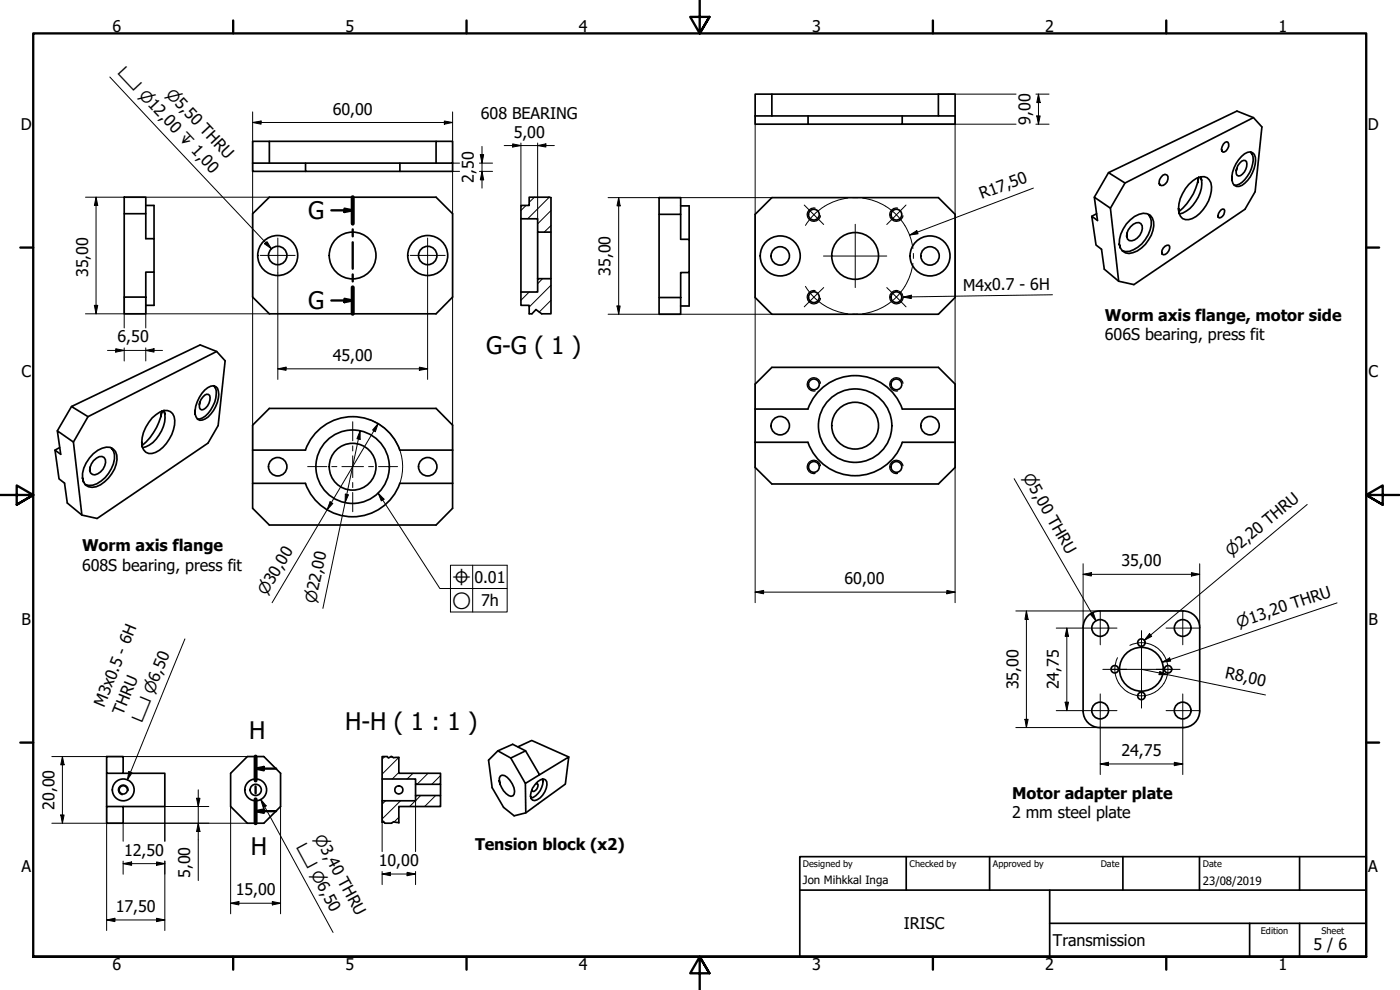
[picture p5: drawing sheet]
<svg xmlns="http://www.w3.org/2000/svg" width="420mm" height="297mm" viewBox="0 0 420 297" stroke-linecap="round" stroke-linejoin="round" font-family="sans-serif">
<!-- layer: Hatch (ISO) -->
<g fill="none" stroke="#000" stroke-width=".3">
<path d="M160.4 59.2l-1.6 1.5M164.8 59.2l-6.4 6.4M157.9 61.6l-1.6 1.6M165.4 67.7l-2.1 1.9M165.4 63.2l-4 4M158.8 87.6l-2.5 2.5M162.8 83.6l-1.4 1.5M165.4 90.1l-3.6 3.5M165.4 85.6l-6.6 6.5M115.5 227l-.8 .8M119.7 231.8l-2 1.9M119.7 227.3l-5 5"/>
<path d="M124 232l-1.8 1.7M126.2 238.7l-1.5 1.6M128.5 232l-3.3 3.3M130.7 238.7l-3.3 3.3M132.2 232.7l-2.6 2.6M115.7 240.3l-1 1M119.7 245.2l-1.4 1.4M120.2 240.3l-5.5 5.4M124.7 240.3l-1.8 1.7M132.2 241.7l-.3 .3"/>
</g>
<!-- layer: Visible (ISO) -->
<g fill="none" stroke="#000" stroke-width=".51">
<path d="M226.6 34.8v-6.6h5v6.6M226.6 34.8v2.5h15.9M226.6 34.8h55M231.6 28.2h50M242.5 34.8v2.5h28.3v-2.5M281.6 28.2h5v6.6h-5zM286.6 34.8v2.5h-15.8M376.2 35.3l-38.6 19.6M37.3 59.2h6.5v4.9h-6.5zM75.8 48.9v-6.5h5v6.5M75.8 48.9v2.5h15.9M75.8 48.9h55.1"/>
<path d="M80.8 42.4h50.1M91.7 48.9v2.5h28.3v-2.5M130.9 42.4h4.9v6.5h-4.9zM135.8 48.9v2.5h-15.8M164.8 59.2h-6v2.4h-2.5v4h5.1v4h4v-10.3M197.8 59.3h6.5v5h-6.5zM332.7 51.8l38.5-18.5 5 2 2.5 2.8-2 19.4-3.1 5.3-33.3 22.6-4.6-1-4.3-3.6-.8-6-1.7-1.3-1.2-8.6 1.7 1.3-1-7 4.8 3.3 4.4-7.6zM332.7 51.8l-4.3 7.4M347.9 54.8a2.74 2.74 0 0 1 1.7-2.5l.6 .2a2.1 2.1 0 0 1-1.7 3.2l-.5-.3-.1-.6 .1 .6M359.4 54.8l.3-1.6a16.4 16.4 0 0 1-5.9 10.3M360.6 54.1l-.2-1a9.7 9.7 0 0 1-6.5 11.1M366.6 44.7a2.39 2.39 0 0 1 1.6-2.2 1.34 1.34 0 0 1 .2 2.1l-.4 .7-1 .3-.3-.3-.1-.6 .1 .6"/>
<path d="M369.7 53a9.4 9.4 0 0 1 4.7-7.3 1.92 1.92 0 0 1 2 .5 1.92 1.92 0 0 1 .4 2 8.8 8.8 0 0 1-4.9 7.7 1.75 1.75 0 0 1-2.1-1.7l-.1-1.2 .1 1.2M371.2 50.6l-.2 .9a3.8 3.8 0 0 1 2.3-3.4l.5 .1a2.57 2.57 0 0 1-.4 3.4 1.63 1.63 0 0 1-2.1 1l-.3-1.1M375.8 46.2l-.5-.6a5.5 5.5 0 0 1-.2 6.1 7.6 7.6 0 0 1-3.9 3.8h-.8M37.3 64.1v25M43.8 64.1v7.5h2.4v10h-2.4v7.5M43.8 61.6h2.4v10M75.8 64.1l5-4.9h50.1l4.9 4.9v25l-4.9 5.1h-50.1l-5-5.1zM156.3 65.6v22M161.4 69.6v14M165.4 69.6v14M197.8 64.3v25M204.3 64.3v7.5h2.5v10h-2.5v7.5"/>
<path d="M204.3 61.8h2.5v10M226.6 64.3l5-5h50l5 5v25l-5 5h-50l-5-5zM329.1 64.1l-1.4 .8M333.2 62.5l2.5 21.9M335.9 73.3a9.5 9.5 0 0 1 7.2-9.3 2.96 2.96 0 0 1 3.2 3.7 9.4 9.4 0 0 1-7.5 8.4 2.92 2.92 0 0 1-2.9-2.8l.3 1.1M338.2 70l-.1 1a4.2 4.2 0 0 1 3.7-4.2 1.87 1.87 0 0 1 .8 2.8 3.7 3.7 0 0 1-3.7 2.6l-.5-.5-.3-.7M345.2 65.1l-.6-.9a4.6 4.6 0 0 1 .6 4.7 9.6 9.6 0 0 1-6.2 6.5l-1.2 .1-1.1-.3M348.7 75.8a2.13 2.13 0 0 1 2.1-2.2 2.05 2.05 0 0 1-1.6 2.8l-.4-.2-.1-.4 .1 .4M353.7 62.6a10.6 10.6 0 0 1 6.6-9.5 2.67 2.67 0 0 1 3.3 3 11.2 11.2 0 0 1-5.8 9.5 2.75 2.75 0 0 1-3-.1 2.75 2.75 0 0 1-1.1-2.9l.1 1.3M365.6 64.7a1.96 1.96 0 0 1 1.7-1.9 1.92 1.92 0 0 1-1.3 2.6l-.4-.2v-.5v.5M37.3 89.1h6.5v5.1h-6.5zM46.2 81.6v10h-2.4"/>
<path d="M159.6 94.2h-.8v-2.6h-2.5v-4h5.1v-4h4v10.6h-2.8M197.8 89.3h6.5v5h-6.5zM206.8 81.8v10h-2.5M64.6 116.4l-.4-.7a5.9 5.9 0 0 1-.3 6.1 5.5 5.5 0 0 1-4.7 3.9M65 105.5l-38.6 19.5M226.6 115.2l5-5h50l5 5v25.1l-5 4.9h-50l-5-4.9zM17.9 134.3l-1.4 .8M21.5 122l38.6-18.5 4.9 2 2.6 2.8-2.1 19.4-3.1 5.3-33.3 22.6-4.5-1.1-4.4-3.6-.8-5.9-1.7-1.3-1.2-8.6 1.7 1.2-1-7 4.8 3.3 4.4-7.6zM21.5 122l-4.3 7.3M22 132.6l2.6 21.9M34 135.2l-.6-.8a5.1 5.1 0 0 1 0 6.2 8.2 8.2 0 0 1-6.8 5.1l-1.1-.4M42.5 132.8a10.8 10.8 0 0 1 6.6-9.6 2.74 2.74 0 0 1 3.4 3 11.4 11.4 0 0 1-5.8 9.5 2.78 2.78 0 0 1-3.1-.1 2.78 2.78 0 0 1-1.1-2.8l.2 1.2"/>
<path d="M48.3 125l.3-1.6a16.9 16.9 0 0 1-6 10.3M49.5 124.2l-.3-1a9.8 9.8 0 0 1-6.4 11.2M58.5 123.2a9.4 9.4 0 0 1 4.7-7.3 1.65 1.65 0 0 1 2.3 1.4 9.1 9.1 0 0 1-4 8.4 1.81 1.81 0 0 1-1.9 .3 1.81 1.81 0 0 1-1.1-1.7v-1.1v1.1M59.9 120.8l-.1 .8a3.9 3.9 0 0 1 2.2-3.3h.5a2.08 2.08 0 0 1 .2 2.7 3.1 3.1 0 0 1-2.1 2l-.5-.2-.2-.4-.1-.8M75.8 127.6l5-5.1h50.1l4.9 5.1v24.9l-4.9 5h-50.1l-5-5zM120 135a15 15 0 0 0-14.2-10 15 15 0 0 0-14.1 10l-15.9 .1M120 135.1h15.8M226.6 132.7h15.9a15 15 0 0 0 14.1 10 15 15 0 0 0 14.2-10h15.8M226.6 122.7h15.9M242.5 122.7a15 15 0 0 1 14.1-10 15 15 0 0 1 14.2 10h15.8M24.8 143.4a9.5 9.5 0 0 1 7.1-9.2 3 3 0 0 1 3.2 3.7 10.3 10.3 0 0 1-6.2 8.1 2.95 2.95 0 0 1-4.1-2.6l.3 1.2M27.1 140.2l-.2 .9a4.2 4.2 0 0 1 3.7-4.1 1.83 1.83 0 0 1 .8 2.7 4.3 4.3 0 0 1-3 2.8l-.7-.1-.5-.5-.3-.8"/>
<path d="M75.8 145h15.9a15 15 0 0 0 14.1 10.1 15 15 0 0 0 14.2-10.1M120 145h15.8M355.1 183.3a5 5 0 0 1 4.9 5v25M355.1 183.3h-25.1a5 5 0 0 0-4.9 5v25M325.1 213.3a5 5 0 0 0 4.9 5h25.1M360 213.3a5 5 0 0 1-4.9 5M32 227h5v5h-5zM32 232v10M37 232h12.5v10h-12.5M69.2 232l5-5h5l5 5v10l-5 5h-5l-5-5zM114.7 233.7v6.6M116.2 227h-1.5v6.7h10v1.6h7.5v-3.3h-12.5v-4.7"/>
<path d="M124.7 235.3v3.4M132.2 235.3v3.4M149.4 225.3l3.9 2.1M149.9 234.2v-.8l.3-.6 .5-.2a4.6 4.6 0 0 1 3.5 3.7l.2 1.1-.4 1.3a2.51 2.51 0 0 1-2.9-1.4l-1-2-.2-1.1 .2 1.1M153.3 227.4l4.4-2.1 4.2 7.2-4.2 2.6zM155.4 224.1l4.2-1.9 11.1 4.9M157.7 235.1l.1 8.8M157.7 225.3l-3.8-2-4.5 2-2.8 2.8 1.1 8.2 3.4 5.9 3.2 2.6 3.5-.9 11.9-8.6 1-8.2-8.8 5.4M159.2 238.7a5.6 5.6 0 0 1 3.9-5l.6 .3a3.2 3.2 0 0 1-.2 3.5 4.6 4.6 0 0 1-3 2.7l-.7-.1-.4-.5-.2-.9 .2 .9M161.2 235.1h-.4h.4a1.61 1.61 0 0 1-1.4 2.3l-.2-.4M162.9 234.5l-.1-.8a5.2 5.2 0 0 1-3.5 5.7M32 242h5v5h-5z"/>
<path d="M114.7 246.7v-6.4h10v-1.6h7.5v3.3h-12.5v4.9M115.5 247h2"/>
<circle cx="83.3" cy="76.7" r="2.76"/>
<circle cx="83.3" cy="76.7" r="6"/>
<circle cx="105.8" cy="76.7" r="7"/>
<circle cx="128.4" cy="76.7" r="2.76"/>
<circle cx="128.4" cy="76.7" r="6"/>
<circle cx="234.2" cy="76.8" r="2.76"/>
<circle cx="234.2" cy="76.8" r="6"/>
<circle cx="244.3" cy="64.4" r="1.62"/>
<circle cx="256.6" cy="76.8" r="7"/>
<circle cx="269" cy="64.4" r="1.62"/>
<circle cx="279.1" cy="76.8" r="2.76"/>
<circle cx="279.1" cy="76.8" r="6"/>
<circle cx="244.3" cy="89.2" r="1.62"/>
<circle cx="269" cy="89.2" r="1.62"/>
<circle cx="244.3" cy="115.3" r="1.62"/>
<circle cx="269" cy="115.3" r="1.62"/>
<circle cx="234.2" cy="127.7" r="2.76"/>
<circle cx="256.6" cy="127.7" r="11"/>
<circle cx="256.6" cy="127.7" r="7"/>
<circle cx="279.1" cy="127.7" r="2.76"/>
<circle cx="83.3" cy="140" r="2.76"/>
<circle cx="105.8" cy="140" r="11"/>
<circle cx="105.8" cy="140" r="7"/>
<circle cx="128.4" cy="140" r="2.76"/>
<circle cx="244.3" cy="140.1" r="1.62"/>
<circle cx="269" cy="140.1" r="1.62"/>
<circle cx="330.2" cy="188.4" r="2.51"/>
<circle cx="342.6" cy="192.8" r="1.11"/>
<circle cx="354.9" cy="188.4" r="2.51"/>
<circle cx="330.2" cy="213.2" r="2.51"/>
<circle cx="334.5" cy="200.8" r="1.11"/>
<circle cx="342.5" cy="200.8" r="6.6"/>
<circle cx="342.6" cy="208.8" r="1.11"/>
<circle cx="350.6" cy="200.8" r="1.11"/>
<circle cx="354.9" cy="213.2" r="2.51"/>
<circle cx="37" cy="237" r="1.24"/>
<circle cx="37" cy="237" r="3.3"/>
<circle cx="76.7" cy="237" r="1.68"/>
<circle cx="76.7" cy="237" r="3.3"/>
<circle cx="119.7" cy="237" r="1.24"/>
</g>
<!-- layer: Break Line (ISO) -->
<path d="M164.8 59.2l.6 .1M159.6 94.2l1.2-1.3 1.8 1.3M116.2 227l.4 .4 .7-.4 .8 .3h1.6M114.7 246.7l.4-.3 .4 .6M119.7 246.9l-1.6-.3-.6 .4" fill="none" stroke="#000" stroke-width=".51"/>
<!-- layer: Visible Narrow (ISO) -->
<path d="M244.6 62.4a2 2 0 0 0-2.3 1.7 2 2 0 0 0 1.6 2.3 2 2 0 0 0 2.3-1.6M269.4 62.4a2 2 0 0 0-2.4 1.7 2 2 0 0 0 1.7 2.3 2 2 0 0 0 2.3-1.6M244.6 87.2a2 2 0 0 0-2.3 1.6 2 2 0 0 0 1.6 2.3 2 2 0 0 0 2.3-1.6M269.4 87.2a2 2 0 0 0-2.4 1.6 2 2 0 0 0 1.7 2.3 2 2 0 0 0 2.3-1.6M246.2 115a2 2 0 0 0-2.3-1.6 2 2 0 0 0-1.6 2.3 2 2 0 0 0 2.3 1.6M271 115a2 2 0 0 0-2.3-1.6 2 2 0 0 0-1.7 2.3 2 2 0 0 0 2.4 1.6M246.2 139.8a2 2 0 0 0-2.3-1.7 2 2 0 0 0-1.6 2.3 2 2 0 0 0 2.3 1.7M271 139.8a2 2 0 0 0-2.3-1.7 2 2 0 0 0-1.7 2.3 2 2 0 0 0 2.4 1.7M38.5 237.3a1.49 1.49 0 0 0-1.3-1.8 1.49 1.49 0 0 0-1.7 1.2 1.49 1.49 0 0 0 1.2 1.8" fill="none" stroke="#000" stroke-width=".38"/>
<!-- layer: Visible (ISO) -->
<circle cx="117.3" cy="227" r=".25" fill="#000"/>
<!-- layer: Section Line (ISO) -->
<g fill="none" stroke="#000" stroke-width=".7">
<path d="M105.9 59.2v7.9M99.4 63.1h6.5M103.4 62.6l2.5 .5-2.5 .5zM105.9 68.8v2.1M105.9 72.7v7.9M99.4 90.2h6.5M103.4 89.6l2.5 .6-2.5 .5zM105.9 82.3v2.1M105.9 86.2v8M76.7 230.6l2.5-.5v1zM76.7 227v7.2M76.7 236v2"/>
<path d="M76.7 239.8v7.2M76.7 230.6h6.2M76.7 243.4l2.5-.5v1zM76.7 243.4h6.2"/>
</g>
<path d="M105.9 59.2v7.9M105.9 86.2v8M76.7 227v7.2M76.7 239.8v7.2" fill="none" stroke="#000" stroke-width="1.2"/>
<g fill="#000">
<path d="M103.4 62.6l2.5 .5-2.5 .5z" fill-rule="evenodd"/>
<path d="M103.4 89.6l2.5 .6-2.5 .5z" fill-rule="evenodd"/>
<path d="M76.7 230.6l2.5-.5v1z" fill-rule="evenodd"/>
<path d="M76.7 243.4l2.5-.5v1z" fill-rule="evenodd"/>
</g>
<!-- layer: Border (ISO) -->
<g fill="none" stroke="#000" stroke-width=".7">
<path d="M70 6.1v3.9M140 6.1v3.9M210 0v10l-2.9-4.9h5.8l-2.9 4.9 2.9-4.9M280 6.1v3.9M350 6.1v3.9M6.1 74.3h3.9M410 74.3h3.9M0 148.5h10l-5-2.8v5.7l5-2.9-5 2.9M420 148.5h-10l5-2.8v5.7l-5-2.9 5 2.9M6.1 222.8h3.9M410 222.8h3.9M10 287.1v-277.1h400v277.1h-400h400"/>
<path d="M70 287.1v3.8M140 287.1v3.8M212.9 292l-2.9-4.9 2.9 4.9h-5.8l2.9-4.9v9.9M280 287.1v3.8M350 287.1v3.8"/>
</g>
<!-- layer: Title (ISO) -->
<path d="M240 257h170v30.1h-170zM272 257v10.1M297 257v10.1M337 257v10.1M360 257v10.1M390 257v10.1M240 267.1h170M315 277h95M315 267.1v20M375 277v10.1M390 277v10.1" fill="none" stroke="#000" stroke-width=".51"/>
<!-- layer: Dimension (ISO) -->
<g fill="none" stroke="#000" stroke-width=".3">
<path d="M75.8 36.8l2.6-.5v1zM75.8 36.8h60M75.8 33.6v111.4M133.3 36.3l2.5 .5-2.5 .5zM135.8 33.6v111.4M226.6 34.8v146M270.8 37.3h34.1M281.6 28.2h23.3M286.6 34.8v146M310.9 28.2h3.9M310.9 37.3h3.9M311.1 34.8h1.1l-.5 2.5z"/>
<path d="M311.7 28.2l.5 2.6h-1.1zM311.7 28.2v9.1M25.7 59.2h55.1M28.8 59.2l.5 2.4h-1zM28.8 59.2v35M135.8 51.4h2.1M135.8 48.9h2.1M143.9 51.4h3.9M143.9 48.9h3.9M144.1 46.4h1.1l-.5 2.5zM144.7 51.4l.5 2.6h-1.1zM144.7 43.9v12.5"/>
<path d="M151.3 43.7h15.1M153.9 43.2l2.4 .5-2.4 .4zM156.3 42.9v18.7M161.4 43.7l2.4-.5v.9zM161.4 42.9v22.7M182.5 59.3h49.1M185.7 59.3l.4 2.5h-.9zM185.7 59.3v35M310.1 56.4l-37.1 14.1M273 70.5l2.1-1.3 .4 1zM25.7 94.2h55.1M28.3 91.6h1l-.5 2.6z"/>
<path d="M37.3 89.1v9.3M43.8 89.1v9.3M83.4 81.9v31.9M128.3 81.9v31.9M182.5 94.3h49.1M185.2 91.8h.9l-.4 2.5zM32.3 105.1h16.5M34.7 104.6l2.6 .5-2.6 .5zM37.3 104.4v3.9M43.8 105.1l2.4-.5v1zM43.8 104.4v3.9M83.4 110.7l2.5-.5v.9z"/>
<path d="M83.4 110.7h44.9M125.9 110.2l2.4 .5-2.4 .4zM108.1 129.3v2.5l-1-.2zM108.1 129.3l-11.2 53.2M110.6 125.8a15 15 0 0 1 9.4 19.2M113.5 127.1l-.9 2.4-.8-.5zM113.5 127.1l-31.8 53.7M99.1 150.5l.8 .6-1.7 1.9zM103.6 148.3l1 .1-1 2.4zM226.6 177.7l2.6-.5v1zM226.6 177.7h60M284.2 177.2l2.4 .5-2.4 .5z"/>
<path d="M325.1 172.3l2.4-.5v1zM325.1 172.3h34.9M325.1 169.1v19.2M357.6 171.8l2.4 .5-2.4 .5zM360 169.1v19.2M304.9 183.3h25.2M308 183.3l.5 2.6h-.9zM308 183.3v35M317 188.5h8.2M320.2 188.5l.5 2.4h-1zM320.2 188.5v24.7M304.9 218.3h25.2"/>
<path d="M307.6 215.8h.9l-.5 2.5zM317 213.2h8.2M319.7 210.7h1l-.5 2.5zM330.2 218.2v14.2M342.6 200.8l37.2 7.7M348 201.5l2.4 .9h-2.5zM355 218.2v14.2M15.6 227h58.6M18.7 227l.5 2.5h-1zM18.7 227v20M59 239.5h1l-.5 2.5zM59.5 237v27.2"/>
<path d="M330.2 229.2l2.5-.5v1zM330.2 229.2h24.8M352.4 228.7l2.6 .5-2.6 .5zM15.6 247h58.6M18.2 244.5h1l-.5 2.5zM32 242v37.2M37 259.1l2.5-.5v1zM37 259.1h12.5M37 247v5.4M37 258.4v3.9M47 258.6l2.5 .5-2.5 .5zM49.5 258.4v20.8"/>
<path d="M59.5 247l.5 2.5h-1zM62.7 242h-13.2v10.4M69.2 242v32.2M84.2 242v32.2M114.7 240.3v15.2M124.7 240.3v15.2M32 276l2.5-.5v1zM32 276h17.5M47 275.5l2.5 .5-2.5 .5zM69.2 271l2.5-.5v1zM69.2 271h15M81.7 270.5l2.5 .5-2.5 .5z"/>
<path d="M114.7 262.2l2.5-.5v1zM114.7 262.2h10M114.7 261.5v3.9M122.2 261.7l2.5 .5-2.5 .5zM124.7 261.5v3.9"/>
</g>
<g fill="#000">
<path d="M75.8 36.8l2.6-.5v1z" fill-rule="evenodd"/>
<path d="M133.3 36.3l2.5 .5-2.5 .5z" fill-rule="evenodd"/>
<path d="M311.1 34.8h1.1l-.5 2.5z" fill-rule="evenodd"/>
<path d="M311.7 28.2l.5 2.6h-1.1z" fill-rule="evenodd"/>
<path d="M144.1 46.4h1.1l-.5 2.5z" fill-rule="evenodd"/>
<path d="M144.7 51.4l.5 2.6h-1.1z" fill-rule="evenodd"/>
<path d="M153.9 43.2l2.4 .5-2.4 .4z" fill-rule="evenodd"/>
<path d="M161.4 43.7l2.4-.5v.9z" fill-rule="evenodd"/>
<path d="M28.8 59.2l.5 2.4h-1z" fill-rule="evenodd"/>
<path d="M185.7 59.3l.4 2.5h-.9z" fill-rule="evenodd"/>
<path d="M273 70.5l2.1-1.3 .4 1z" fill-rule="evenodd"/>
<path d="M28.3 91.6h1l-.5 2.6z" fill-rule="evenodd"/>
<path d="M185.2 91.8h.9l-.4 2.5z" fill-rule="evenodd"/>
<path d="M34.7 104.6l2.6 .5-2.6 .5z" fill-rule="evenodd"/>
<path d="M43.8 105.1l2.4-.5v1z" fill-rule="evenodd"/>
<path d="M83.4 110.7l2.5-.5v.9z" fill-rule="evenodd"/>
<path d="M125.9 110.2l2.4 .5-2.4 .4z" fill-rule="evenodd"/>
<path d="M108.1 129.3v2.5l-1-.2z" fill-rule="evenodd"/>
<path d="M113.5 127.1l-.9 2.4-.8-.5z" fill-rule="evenodd"/>
<path d="M99.1 150.5l.8 .6-1.7 1.9z" fill-rule="evenodd"/>
<path d="M103.6 148.3l1 .1-1 2.4z" fill-rule="evenodd"/>
<path d="M226.6 177.7l2.6-.5v1z" fill-rule="evenodd"/>
<path d="M284.2 177.2l2.4 .5-2.4 .5z" fill-rule="evenodd"/>
<path d="M325.1 172.3l2.4-.5v1z" fill-rule="evenodd"/>
<path d="M357.6 171.8l2.4 .5-2.4 .5z" fill-rule="evenodd"/>
<path d="M308 183.3l.5 2.6h-.9z" fill-rule="evenodd"/>
<path d="M320.2 188.5l.5 2.4h-1z" fill-rule="evenodd"/>
<path d="M307.6 215.8h.9l-.5 2.5z" fill-rule="evenodd"/>
<path d="M319.7 210.7h1l-.5 2.5z" fill-rule="evenodd"/>
<path d="M348 201.5l2.4 .9h-2.5z" fill-rule="evenodd"/>
<path d="M18.7 227l.5 2.5h-1z" fill-rule="evenodd"/>
<path d="M59 239.5h1l-.5 2.5z" fill-rule="evenodd"/>
<path d="M330.2 229.2l2.5-.5v1z" fill-rule="evenodd"/>
<path d="M352.4 228.7l2.6 .5-2.6 .5z" fill-rule="evenodd"/>
<path d="M18.2 244.5h1l-.5 2.5z" fill-rule="evenodd"/>
<path d="M37 259.1l2.5-.5v1z" fill-rule="evenodd"/>
<path d="M47 258.6l2.5 .5-2.5 .5z" fill-rule="evenodd"/>
<path d="M59.5 247l.5 2.5h-1z" fill-rule="evenodd"/>
<path d="M32 276l2.5-.5v1z" fill-rule="evenodd"/>
<path d="M47 275.5l2.5 .5-2.5 .5z" fill-rule="evenodd"/>
<path d="M69.2 271l2.5-.5v1z" fill-rule="evenodd"/>
<path d="M81.7 270.5l2.5 .5-2.5 .5z" fill-rule="evenodd"/>
<path d="M114.7 262.2l2.5-.5v1z" fill-rule="evenodd"/>
<path d="M122.2 261.7l2.5 .5-2.5 .5z" fill-rule="evenodd"/>
</g>
<!-- layer: Center Mark (ISO) -->
<g fill="none" stroke="#000" stroke-width=".3">
<path d="M78.1 76.6h10.5M83.4 71.4v10.5M123.1 76.6h10.5M128.3 71.4v10.5M241.4 61.5l5.8 5.9M247.1 76.8h19M256.7 67.3v19M271.9 61.5l-5.8 5.9M247.2 86.3l-5.8 5.8M266.1 86.3l5.8 5.8M105.9 126.5v5.8M105.9 133.8v1.5"/>
<path d="M105.9 136.8v6.5M92.3 140h5.8M99.6 140h1.5M102.6 140h6.5M105.9 144.8v1.5M105.9 147.8v5.7M110.6 140h1.5M113.6 140h5.7M325.2 188.5h10M330.2 183.4v10.1M342.6 191.8v18.1M342.6 189.2v7.3"/>
<path d="M349.9 188.5h10M355 183.4v10.1M325.2 213.2h10M330.2 208.2v10M331 200.8h7.1M333.4 200.8h18.3M342.6 205.2v7.3M347 200.8h7.1M349.9 213.2h10M355 208.2v10"/>
</g>
<!-- layer: Symbol (ISO) -->
<g fill="none" stroke="#000" stroke-width=".3">
<path d="M33 23.1l48.5 51.6M79.4 73.1l.7-.6 1.4 2.2zM269 87.2a2 2 0 0 1 2 2.3M271 89.1l2.5-.5v1zM315.8 88.4l-44.8 .7M113.5 147.9l1.8 1.9-.9 .5zM113.5 147.9l18.5 28.7h20.2v7h-17v-14h17v7M304.4 143.6l24.5 42.7M392.3 151.4l-48.9 40.7M141.9 169.6v14M55.5 191.7l-17.3 42.3M327.3 184.4l.8-.5 .8 2.4z"/>
<path d="M345 190.1l.6 .8-2.2 1.2zM348.8 198.7l2.2-1.3 .3 1zM401.3 180.9l-52.5 17.8M38.7 231.5l.9 .4-1.4 2.1zM78.2 239.8l1.7 2-.9 .5zM78.2 239.8l21.7 40"/>
</g>
<g fill="#000">
<path d="M79.4 73.1l.7-.6 1.4 2.2z" fill-rule="evenodd"/>
<path d="M271 89.1l2.5-.5v1z" fill-rule="evenodd"/>
<path d="M113.5 147.9l1.8 1.9-.9 .5z" fill-rule="evenodd"/>
<path d="M327.3 184.4l.8-.5 .8 2.4z" fill-rule="evenodd"/>
<path d="M345 190.1l.6 .8-2.2 1.2z" fill-rule="evenodd"/>
<path d="M348.8 198.7l2.2-1.3 .3 1z" fill-rule="evenodd"/>
<path d="M38.7 231.5l.9 .4-1.4 2.1z" fill-rule="evenodd"/>
<path d="M78.2 239.8l1.7 2-.9 .5z" fill-rule="evenodd"/>
</g>
<!-- layer: Centerline (ISO) -->
<path d="M254.4 59.4a17.5 17.5 0 0 0-12.7 8.2M255.9 59.3h1.5M258.9 59.4a17.5 17.5 0 0 1 15.1 15.1M274 79a17.5 17.5 0 0 1-15.1 15.1M274.1 76v1.5M241.7 85.9a17.5 17.5 0 0 0 12.7 8.2M255.9 94.3h1.5M339.1 193.6a8 8 0 0 1 11.3 6 8 8 0 0 1-9 9.1 8 8 0 0 1-6-11.4" fill="none" stroke="#000" stroke-width=".3"/>
<g font-size="7.2">
<text x="92.5" y="65.8">G</text>
<text x="92.5" y="92.8">G</text>
<text x="145.9" y="106.3">G-G ( 1 )</text>
<text x="74.7" y="221.6">H</text>
<text x="103.6" y="219.1">H-H ( 1 : 1 )</text>
<text x="75.2" y="256.5">H</text>
</g>
<g font-size="4.8">
<text x="33.7" y="9.6">6</text>
<text x="103.7" y="9.6">5</text>
<text x="173.7" y="9.6">4</text>
<text x="243.7" y="9.6">3</text>
<text x="313.7" y="9.6">2</text>
<text x="383.7" y="9.6">1</text>
<text x="99.9" y="34.4">60,00</text>
<text x="144.3" y="35.7">608 BEARING</text>
<text x="6.2" y="38.9">D</text>
<text x="154.2" y="41.3">5,00</text>
<text x="309.2" y="37.5" transform="rotate(-90 309.2 37.5)">9,00</text>
<text x="410.5" y="38.9">D</text>
<text x="142.2" y="54.8" transform="rotate(-90 142.2 54.8)">2,50</text>
<text x="294.6" y="59.7" transform="rotate(-21 294.6 59.7)">R17,50</text>
<text x="26.5" y="83.1" transform="rotate(-90 26.5 83.1)">35,00</text>
<text x="183.3" y="82.8" transform="rotate(-90 183.3 82.8)">35,00</text>
<text x="289.1" y="87.2" transform="rotate(-1 289.1 87.2)">M4x0.7 - 6H</text>
<text x="331.6" y="96.2">Worm axis flange, motor side</text>
<text x="331.6" y="102">606S bearing, press fit</text>
<text x="35.3" y="102.7">6,50</text>
<text x="6.4" y="113.1">C</text>
<text x="99.9" y="108.3">45,00</text>
<text x="410.7" y="113.1">C</text>
<text x="24.6" y="165.4">Worm axis flange</text>
<text x="24.6" y="171.2">608S bearing, press fit</text>
<text x="336.6" y="169.9">35,00</text>
<text x="142.4" y="174.9">0.01</text>
<text x="253.5" y="175.2">60,00</text>
<text x="144.4" y="181.8">7h</text>
<text x="6.4" y="187.4">B</text>
<text x="410.7" y="187.4">B</text>
<text x="367.5" y="203.6" transform="rotate(12 367.5 203.6)">R8,00</text>
<text x="305.7" y="206.8" transform="rotate(-90 305.7 206.8)">35,00</text>
<text x="317.8" y="206.8" transform="rotate(-90 317.8 206.8)">24,75</text>
<text x="31.2" y="212.3" transform="rotate(-68 31.2 212.3)">M3x0.5 - 6H</text>
<text x="36.9" y="214.7" transform="rotate(-68 36.9 214.7)">THRU</text>
<text x="336.6" y="226.8">24,75</text>
<text x="303.8" y="239.8">Motor adapter plate</text>
<text x="16.3" y="243" transform="rotate(-90 16.3 243)">20,00</text>
<text x="303.8" y="245.5">2 mm steel plate</text>
<text x="37.3" y="256.7">12,50</text>
<text x="142.6" y="254.9">Tension block (x2)</text>
<text x="6.4" y="261.7">A</text>
<text x="57.1" y="263.4" transform="rotate(-90 57.1 263.4)">5,00</text>
<text x="113.7" y="259.8">10,00</text>
<text x="410.7" y="261.7">A</text>
<text x="70.7" y="268.6">15,00</text>
<text x="34.7" y="273.6">17,50</text>
<text x="271.3" y="278.8">IRISC</text>
<text x="316" y="283.8">Transmission</text>
<text x="394.2" y="285">5 / 6</text>
<text x="33.7" y="290.9">6</text>
<text x="103.7" y="290.9">5</text>
<text x="173.7" y="290.9">4</text>
<text x="243.7" y="290.9">3</text>
<text x="313.7" y="290.9">2</text>
<text x="383.7" y="290.9">1</text>
</g>
<g font-size="4.6">
<text x="35.2" y="22" transform="rotate(47 35.2 22)">⌴</text>
<text x="41.5" y="28.7" transform="rotate(47 41.5 28.7)">⌀12,00 ↧ 1,00</text>
<text x="49.6" y="28.4" transform="rotate(47 49.6 28.4)">⌀5,50 THRU</text>
<text x="306.8" y="143.1" transform="rotate(60 306.8 143.1)">⌀5,00 THRU</text>
<text x="369.5" y="167.2" transform="rotate(-40 369.5 167.2)">⌀2,20 THRU</text>
<text x="79.9" y="178.9" transform="rotate(-59 79.9 178.9)">⌀30,00</text>
<text x="135.7" y="175.6">⌖</text>
<text x="94.7" y="181.3" transform="rotate(-78 94.7 181.3)">⌀22,00</text>
<text x="135.7" y="182.6">○</text>
<text x="371.7" y="188.4" transform="rotate(-19 371.7 188.4)">⌀13,20 THRU</text>
<text x="46" y="208.6" transform="rotate(-68 46 208.6)">⌀6,50</text>
<text x="42.5" y="217" transform="rotate(-68 42.5 217)">⌴</text>
<text x="94.2" y="251.3" transform="rotate(62 94.2 251.3)">⌀3,40 THRU</text>
<text x="88.8" y="254.2" transform="rotate(62 88.8 254.2)">⌴</text>
<text x="93.2" y="262.2" transform="rotate(62 93.2 262.2)">⌀6,50</text>
</g>
<g font-size="3.4">
<text x="241" y="265.4">Jon Mihkkal Inga</text>
<text x="361" y="265.5">23/08/2019</text>
</g>
<g font-size="2.7">
<text x="241" y="260.1">Designed by</text>
<text x="273" y="260.1">Checked by</text>
<text x="298" y="260.1">Approved by</text>
<text x="330.3" y="260">Date</text>
<text x="361" y="260">Date</text>
<text x="378.4" y="280.1">Edition</text>
<text x="396.6" y="280.1">Sheet</text>
</g>
</svg>
